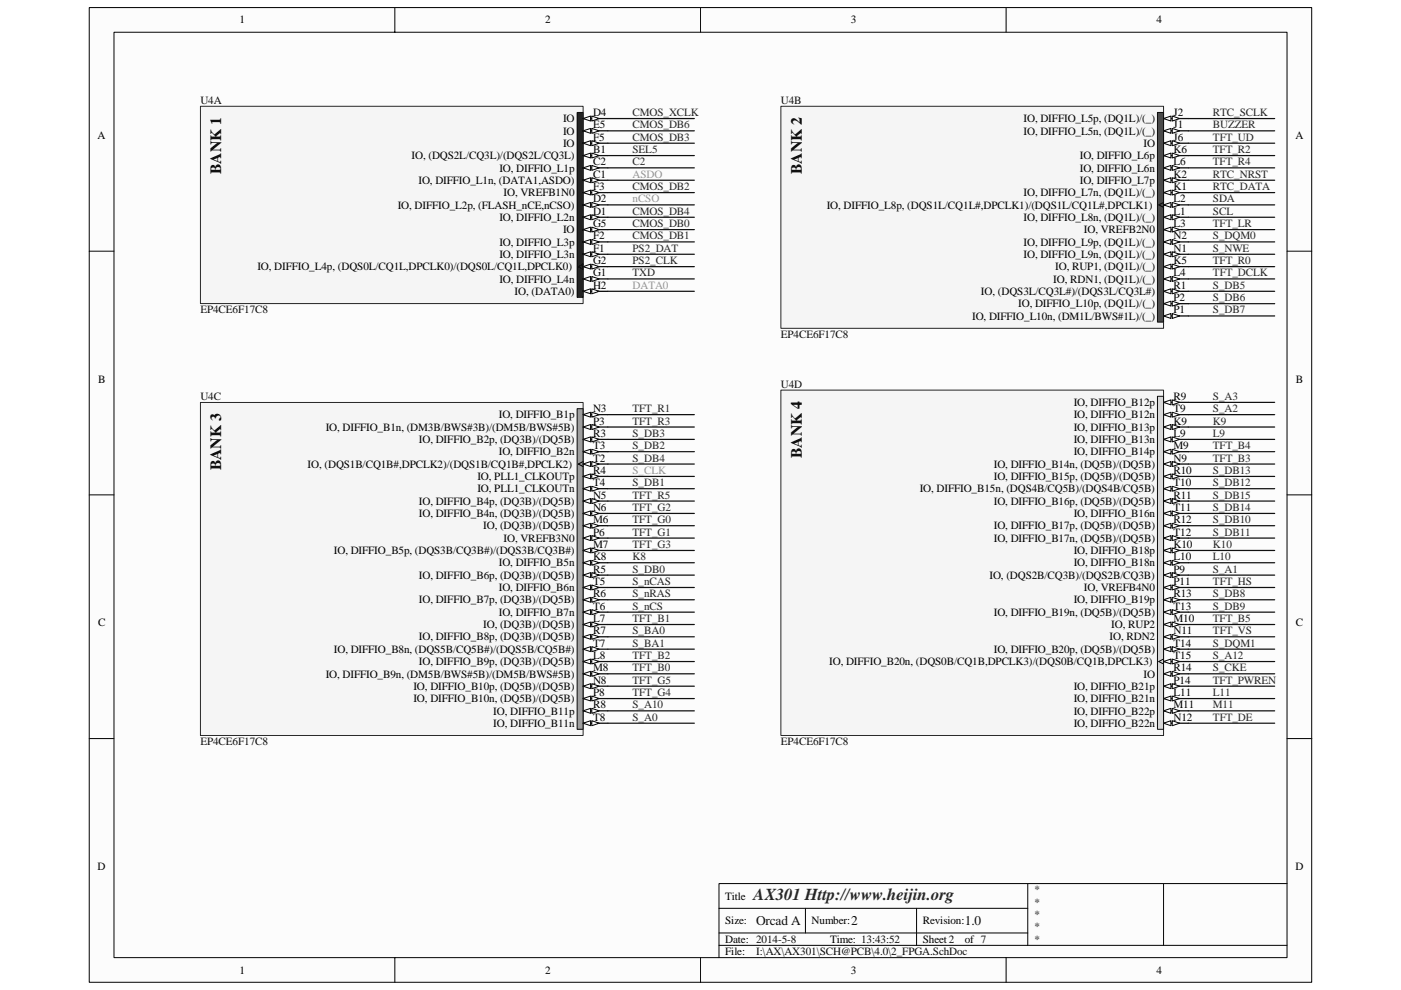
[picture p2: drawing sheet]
<svg xmlns="http://www.w3.org/2000/svg" width="297mm" height="210mm" viewBox="0 0 297 210" stroke-linecap="round" stroke-linejoin="round" font-family="sans-serif">
<path d="M18.9 1.6h259.2v206.7h-259.2z" fill="#fcfcfc"/>
<path d="M18.9 1.6h259.2v206.7h-259.2z" fill="none" stroke="#000" stroke-width=".21"/>
<path d="M24.2 6.9h248.7v196.2h-248.7z" fill="#fcfcfc"/>
<g fill="none" stroke="#000" stroke-width=".21">
<path d="M24.2 6.8h248.7v196.3h-248.7zM83.7 1.6v5.2M148.5 1.6v5.2M213.3 1.6v5.2M18.9 53.3h5.2M272.9 53.3h5.2M18.9 105h5.2M272.9 105h5.2M18.9 156.7h5.2M272.9 156.7h5.2M152.4 197.9h65.5M152.4 192.7h65.5"/>
<path d="M170.8 192.7v5.2M194.3 192.7v7.8M217.9 187.4v13.1M246.7 187.4h-94.3v15.7M272.9 187.4h-26.2v13.1M83.7 203.1v5.3M148.5 203.1v5.3M152.4 200.5h120.5M213.3 203.1v5.3"/>
</g>
<path d="M42.5 22.6h81.1v41.8h-81.1z" fill="#f5f5f5"/>
<path d="M42.5 22.5h81.1v41.9h-81.1z" fill="none" stroke="#262626" stroke-width=".21"/>
<path d="M122.4 23.9h1.2v39.2h-1.2z" fill="#262626"/>
<path d="M122.4 23.9h1.2v39.2h-1.2z" fill="none" stroke="#0e0e0e" stroke-width=".21"/>
<path d="M123.6 25.1h5.3" fill="none" stroke="#000" stroke-width=".26"/>
<g fill="#fcfcfc" stroke="#000" stroke-width=".21">
<path d="M123.6 25.1l1.6-.5v1.1z"/>
<path d="M125.5 24.6l1.5 .5-1.5 .6z"/>
</g>
<path d="M123.6 27.7h5.3" fill="none" stroke="#000" stroke-width=".26"/>
<g fill="#fcfcfc" stroke="#000" stroke-width=".21">
<path d="M123.6 27.7l1.6-.5v1.1z"/>
<path d="M125.5 27.2l1.5 .5-1.5 .6z"/>
</g>
<path d="M123.6 30.4h5.3" fill="none" stroke="#000" stroke-width=".26"/>
<g fill="#fcfcfc" stroke="#000" stroke-width=".21">
<path d="M123.6 30.4l1.6-.6v1.1z"/>
<path d="M125.5 29.8l1.5 .6-1.5 .5z"/>
</g>
<path d="M123.6 33h5.3" fill="none" stroke="#000" stroke-width=".26"/>
<g fill="#fcfcfc" stroke="#000" stroke-width=".21">
<path d="M123.6 33l1.6-.5v1z"/>
<path d="M125.5 32.5l1.5 .5-1.5 .5z"/>
</g>
<path d="M123.6 35.6h5.3" fill="none" stroke="#000" stroke-width=".26"/>
<g fill="#fcfcfc" stroke="#000" stroke-width=".21">
<path d="M123.6 35.6l1.6-.5v1z"/>
<path d="M125.5 35.1l1.5 .5-1.5 .5z"/>
</g>
<path d="M123.6 38.2h5.3" fill="none" stroke="#000" stroke-width=".26"/>
<g fill="#fcfcfc" stroke="#000" stroke-width=".21">
<path d="M123.6 38.2l1.6-.5v1.1z"/>
<path d="M125.5 37.7l1.5 .5-1.5 .6z"/>
</g>
<path d="M123.6 40.9h5.3" fill="none" stroke="#000" stroke-width=".26"/>
<g fill="#fcfcfc" stroke="#000" stroke-width=".21">
<path d="M123.6 40.9l1.6-.6v1.1z"/>
<path d="M125.5 40.3l1.5 .6-1.5 .5z"/>
</g>
<path d="M123.6 43.5h5.3" fill="none" stroke="#000" stroke-width=".26"/>
<g fill="#fcfcfc" stroke="#000" stroke-width=".21">
<path d="M123.6 43.5l1.6-.6v1.1z"/>
<path d="M125.5 42.9l1.5 .6-1.5 .5z"/>
</g>
<path d="M123.6 46.1h5.3" fill="none" stroke="#000" stroke-width=".26"/>
<g fill="#fcfcfc" stroke="#000" stroke-width=".21">
<path d="M123.6 46.1l1.6-.5v1z"/>
<path d="M125.5 45.6l1.5 .5-1.5 .5z"/>
</g>
<path d="M123.6 48.7h5.3" fill="none" stroke="#000" stroke-width=".26"/>
<g fill="#fcfcfc" stroke="#000" stroke-width=".21">
<path d="M123.6 48.7l1.6-.5v1z"/>
<path d="M125.5 48.2l1.5 .5-1.5 .5z"/>
</g>
<path d="M123.6 51.3h5.3" fill="none" stroke="#000" stroke-width=".26"/>
<g fill="#fcfcfc" stroke="#000" stroke-width=".21">
<path d="M123.6 51.3l1.6-.5v1z"/>
<path d="M125.5 50.8l1.5 .5-1.5 .5z"/>
</g>
<path d="M123.6 53.9h5.3" fill="none" stroke="#000" stroke-width=".26"/>
<g fill="#fcfcfc" stroke="#000" stroke-width=".21">
<path d="M123.6 53.9l1.6-.5v1.1z"/>
<path d="M125.5 53.4l1.5 .5-1.5 .6z"/>
</g>
<path d="M123.6 56.6h5.3" fill="none" stroke="#000" stroke-width=".26"/>
<path d="M123.6 56l-1 .6 1 .5" fill="none" stroke="#000" stroke-width=".21"/>
<g fill="#fcfcfc" stroke="#000" stroke-width=".21">
<path d="M123.6 56.6l1.6-.6v1.1z"/>
<path d="M125.5 56l1.5 .6-1.5 .5z"/>
</g>
<path d="M123.6 59.2h5.3" fill="none" stroke="#000" stroke-width=".26"/>
<g fill="#fcfcfc" stroke="#000" stroke-width=".21">
<path d="M123.6 59.2l1.6-.5v1z"/>
<path d="M125.5 58.7l1.5 .5-1.5 .5z"/>
</g>
<path d="M123.6 61.8h5.3" fill="none" stroke="#000" stroke-width=".26"/>
<g fill="#fcfcfc" stroke="#000" stroke-width=".21">
<path d="M123.6 61.8l1.6-.5v1z"/>
<path d="M125.5 61.3l1.5 .5-1.5 .5z"/>
</g>
<path d="M165.6 22.6h81.1v47h-81.1z" fill="#f5f5f5"/>
<path d="M165.6 22.5h81.1v47.1h-81.1z" fill="none" stroke="#262626" stroke-width=".21"/>
<path d="M245.4 23.9h1.3v44.4h-1.3z" fill="#4c4c4c"/>
<path d="M245.4 23.9h1.3v44.4h-1.3z" fill="none" stroke="#0e0e0e" stroke-width=".21"/>
<path d="M246.7 25.1h5.2" fill="none" stroke="#000" stroke-width=".26"/>
<g fill="#fcfcfc" stroke="#000" stroke-width=".21">
<path d="M246.7 25.1l1.6-.5v1.1z"/>
<path d="M248.5 24.6l1.6 .5-1.6 .6z"/>
</g>
<path d="M246.7 27.7h5.2" fill="none" stroke="#000" stroke-width=".26"/>
<g fill="#fcfcfc" stroke="#000" stroke-width=".21">
<path d="M246.7 27.7l1.6-.5v1.1z"/>
<path d="M248.5 27.2l1.6 .5-1.6 .6z"/>
</g>
<path d="M246.7 30.4h5.2" fill="none" stroke="#000" stroke-width=".26"/>
<g fill="#fcfcfc" stroke="#000" stroke-width=".21">
<path d="M246.7 30.4l1.6-.6v1.1z"/>
<path d="M248.5 29.8l1.6 .6-1.6 .5z"/>
</g>
<path d="M246.7 33h5.2" fill="none" stroke="#000" stroke-width=".26"/>
<g fill="#fcfcfc" stroke="#000" stroke-width=".21">
<path d="M246.7 33l1.6-.5v1z"/>
<path d="M248.5 32.5l1.6 .5-1.6 .5z"/>
</g>
<path d="M246.7 35.6h5.2" fill="none" stroke="#000" stroke-width=".26"/>
<g fill="#fcfcfc" stroke="#000" stroke-width=".21">
<path d="M246.7 35.6l1.6-.5v1z"/>
<path d="M248.5 35.1l1.6 .5-1.6 .5z"/>
</g>
<path d="M246.7 38.2h5.2" fill="none" stroke="#000" stroke-width=".26"/>
<g fill="#fcfcfc" stroke="#000" stroke-width=".21">
<path d="M246.7 38.2l1.6-.5v1.1z"/>
<path d="M248.5 37.7l1.6 .5-1.6 .6z"/>
</g>
<path d="M246.7 40.9h5.2" fill="none" stroke="#000" stroke-width=".26"/>
<g fill="#fcfcfc" stroke="#000" stroke-width=".21">
<path d="M246.7 40.9l1.6-.6v1.1z"/>
<path d="M248.5 40.3l1.6 .6-1.6 .5z"/>
</g>
<path d="M246.7 43.5h5.2" fill="none" stroke="#000" stroke-width=".26"/>
<path d="M246.7 42.9l-1 .6 1 .5" fill="none" stroke="#000" stroke-width=".21"/>
<g fill="#fcfcfc" stroke="#000" stroke-width=".21">
<path d="M246.7 43.5l1.6-.6v1.1z"/>
<path d="M248.5 42.9l1.6 .6-1.6 .5z"/>
</g>
<path d="M246.7 46.1h5.2" fill="none" stroke="#000" stroke-width=".26"/>
<g fill="#fcfcfc" stroke="#000" stroke-width=".21">
<path d="M246.7 46.1l1.6-.5v1z"/>
<path d="M248.5 45.6l1.6 .5-1.6 .5z"/>
</g>
<path d="M246.7 48.7h5.2" fill="none" stroke="#000" stroke-width=".26"/>
<g fill="#fcfcfc" stroke="#000" stroke-width=".21">
<path d="M246.7 48.7l1.6-.5v1z"/>
<path d="M248.5 48.2l1.6 .5-1.6 .5z"/>
</g>
<path d="M246.7 51.3h5.2" fill="none" stroke="#000" stroke-width=".26"/>
<g fill="#fcfcfc" stroke="#000" stroke-width=".21">
<path d="M246.7 51.3l1.6-.5v1z"/>
<path d="M248.5 50.8l1.6 .5-1.6 .5z"/>
</g>
<path d="M246.7 53.9h5.2" fill="none" stroke="#000" stroke-width=".26"/>
<g fill="#fcfcfc" stroke="#000" stroke-width=".21">
<path d="M246.7 53.9l1.6-.5v1.1z"/>
<path d="M248.5 53.4l1.6 .5-1.6 .6z"/>
</g>
<path d="M246.7 56.6h5.2" fill="none" stroke="#000" stroke-width=".26"/>
<g fill="#fcfcfc" stroke="#000" stroke-width=".21">
<path d="M246.7 56.6l1.6-.6v1.1z"/>
<path d="M248.5 56l1.6 .6-1.6 .5z"/>
</g>
<path d="M246.7 59.2h5.2" fill="none" stroke="#000" stroke-width=".26"/>
<g fill="#fcfcfc" stroke="#000" stroke-width=".21">
<path d="M246.7 59.2l1.6-.5v1z"/>
<path d="M248.5 58.7l1.6 .5-1.6 .5z"/>
</g>
<path d="M246.7 61.8h5.2" fill="none" stroke="#000" stroke-width=".26"/>
<g fill="#fcfcfc" stroke="#000" stroke-width=".21">
<path d="M246.7 61.8l1.6-.5v1z"/>
<path d="M248.5 61.3l1.6 .5-1.6 .5z"/>
</g>
<path d="M246.7 64.4h5.2" fill="none" stroke="#000" stroke-width=".26"/>
<g fill="#fcfcfc" stroke="#000" stroke-width=".21">
<path d="M246.7 64.4l1.6-.5v1z"/>
<path d="M248.5 63.9l1.6 .5-1.6 .5z"/>
</g>
<path d="M246.7 67h5.2" fill="none" stroke="#000" stroke-width=".26"/>
<g fill="#fcfcfc" stroke="#000" stroke-width=".21">
<path d="M246.7 67l1.6-.5v1z"/>
<path d="M248.5 66.5l1.6 .5-1.6 .5z"/>
</g>
<path d="M42.5 85.4h81.1v70.6h-81.1z" fill="#f5f5f5"/>
<path d="M42.5 85.4h81.1v70.6h-81.1z" fill="none" stroke="#262626" stroke-width=".21"/>
<path d="M122.4 86.7h1.2v68h-1.2z" fill="#9a9a9a"/>
<path d="M122.4 86.7h1.2v68h-1.2z" fill="none" stroke="#0e0e0e" stroke-width=".21"/>
<path d="M123.6 87.9h5.3" fill="none" stroke="#000" stroke-width=".26"/>
<g fill="#fcfcfc" stroke="#000" stroke-width=".21">
<path d="M123.6 87.9l1.6-.5v1.1z"/>
<path d="M125.5 87.4l1.5 .5-1.5 .6z"/>
</g>
<path d="M123.6 90.6h5.3" fill="none" stroke="#000" stroke-width=".26"/>
<g fill="#fcfcfc" stroke="#000" stroke-width=".21">
<path d="M123.6 90.6l1.6-.6v1.1z"/>
<path d="M125.5 90l1.5 .6-1.5 .5z"/>
</g>
<path d="M123.6 93.2h5.3" fill="none" stroke="#000" stroke-width=".26"/>
<g fill="#fcfcfc" stroke="#000" stroke-width=".21">
<path d="M123.6 93.2l1.6-.5v1z"/>
<path d="M125.5 92.7l1.5 .5-1.5 .5z"/>
</g>
<path d="M123.6 95.8h5.3" fill="none" stroke="#000" stroke-width=".26"/>
<g fill="#fcfcfc" stroke="#000" stroke-width=".21">
<path d="M123.6 95.8l1.6-.5v1z"/>
<path d="M125.5 95.3l1.5 .5-1.5 .5z"/>
</g>
<path d="M123.6 98.4h5.3" fill="none" stroke="#000" stroke-width=".26"/>
<path d="M123.6 97.9l-1 .5 1 .6" fill="none" stroke="#000" stroke-width=".21"/>
<g fill="#fcfcfc" stroke="#000" stroke-width=".21">
<path d="M123.6 98.4l1.6-.5v1.1z"/>
<path d="M125.5 97.9l1.5 .5-1.5 .6z"/>
</g>
<path d="M123.6 101h5.3" fill="none" stroke="#000" stroke-width=".26"/>
<g fill="#fcfcfc" stroke="#000" stroke-width=".21">
<path d="M123.6 101l1.6-.5v1.1z"/>
<path d="M125.5 100.5l1.5 .5-1.5 .6z"/>
</g>
<path d="M123.6 103.7h5.3" fill="none" stroke="#000" stroke-width=".26"/>
<g fill="#fcfcfc" stroke="#000" stroke-width=".21">
<path d="M123.6 103.7l1.6-.6v1.1z"/>
<path d="M125.5 103.1l1.5 .6-1.5 .5z"/>
</g>
<path d="M123.6 106.3h5.3" fill="none" stroke="#000" stroke-width=".26"/>
<g fill="#fcfcfc" stroke="#000" stroke-width=".21">
<path d="M123.6 106.3l1.6-.6v1.1z"/>
<path d="M125.5 105.7l1.5 .6-1.5 .5z"/>
</g>
<path d="M123.6 108.9h5.3" fill="none" stroke="#000" stroke-width=".26"/>
<g fill="#fcfcfc" stroke="#000" stroke-width=".21">
<path d="M123.6 108.9l1.6-.5v1z"/>
<path d="M125.5 108.4l1.5 .5-1.5 .5z"/>
</g>
<path d="M123.6 111.5h5.3" fill="none" stroke="#000" stroke-width=".26"/>
<g fill="#fcfcfc" stroke="#000" stroke-width=".21">
<path d="M123.6 111.5l1.6-.5v1z"/>
<path d="M125.5 111l1.5 .5-1.5 .5z"/>
</g>
<path d="M123.6 114.1h5.3" fill="none" stroke="#000" stroke-width=".26"/>
<g fill="#fcfcfc" stroke="#000" stroke-width=".21">
<path d="M123.6 114.1l1.6-.5v1.1z"/>
<path d="M125.5 113.6l1.5 .5-1.5 .6z"/>
</g>
<path d="M123.6 116.8h5.3" fill="none" stroke="#000" stroke-width=".26"/>
<g fill="#fcfcfc" stroke="#000" stroke-width=".21">
<path d="M123.6 116.8l1.6-.6v1.1z"/>
<path d="M125.5 116.2l1.5 .6-1.5 .5z"/>
</g>
<path d="M123.6 119.4h5.3" fill="none" stroke="#000" stroke-width=".26"/>
<g fill="#fcfcfc" stroke="#000" stroke-width=".21">
<path d="M123.6 119.4l1.6-.5v1z"/>
<path d="M125.5 118.9l1.5 .5-1.5 .5z"/>
</g>
<path d="M123.6 122h5.3" fill="none" stroke="#000" stroke-width=".26"/>
<g fill="#fcfcfc" stroke="#000" stroke-width=".21">
<path d="M123.6 122l1.6-.5v1z"/>
<path d="M125.5 121.5l1.5 .5-1.5 .5z"/>
</g>
<path d="M123.6 124.6h5.3" fill="none" stroke="#000" stroke-width=".26"/>
<g fill="#fcfcfc" stroke="#000" stroke-width=".21">
<path d="M123.6 124.6l1.6-.5v1z"/>
<path d="M125.5 124.1l1.5 .5-1.5 .5z"/>
</g>
<path d="M123.6 127.2h5.3" fill="none" stroke="#000" stroke-width=".26"/>
<g fill="#fcfcfc" stroke="#000" stroke-width=".21">
<path d="M123.6 127.2l1.6-.5v1z"/>
<path d="M125.5 126.7l1.5 .5-1.5 .5z"/>
</g>
<path d="M123.6 129.8h5.3" fill="none" stroke="#000" stroke-width=".26"/>
<g fill="#fcfcfc" stroke="#000" stroke-width=".21">
<path d="M123.6 129.8l1.6-.5v1.1z"/>
<path d="M125.5 129.3l1.5 .5-1.5 .6z"/>
</g>
<path d="M123.6 132.5h5.3" fill="none" stroke="#000" stroke-width=".26"/>
<g fill="#fcfcfc" stroke="#000" stroke-width=".21">
<path d="M123.6 132.5l1.6-.6v1.1z"/>
<path d="M125.5 131.9l1.5 .6-1.5 .5z"/>
</g>
<path d="M123.6 135.1h5.3" fill="none" stroke="#000" stroke-width=".26"/>
<g fill="#fcfcfc" stroke="#000" stroke-width=".21">
<path d="M123.6 135.1l1.6-.5v1z"/>
<path d="M125.5 134.6l1.5 .5-1.5 .5z"/>
</g>
<path d="M123.6 137.7h5.3" fill="none" stroke="#000" stroke-width=".26"/>
<g fill="#fcfcfc" stroke="#000" stroke-width=".21">
<path d="M123.6 137.7l1.6-.5v1z"/>
<path d="M125.5 137.2l1.5 .5-1.5 .5z"/>
</g>
<path d="M123.6 140.3h5.3" fill="none" stroke="#000" stroke-width=".26"/>
<g fill="#fcfcfc" stroke="#000" stroke-width=".21">
<path d="M123.6 140.3l1.6-.5v1z"/>
<path d="M125.5 139.8l1.5 .5-1.5 .5z"/>
</g>
<path d="M123.6 142.9h5.3" fill="none" stroke="#000" stroke-width=".26"/>
<g fill="#fcfcfc" stroke="#000" stroke-width=".21">
<path d="M123.6 142.9l1.6-.5v1z"/>
<path d="M125.5 142.4l1.5 .5-1.5 .5z"/>
</g>
<path d="M123.6 145.5h5.3" fill="none" stroke="#000" stroke-width=".26"/>
<g fill="#fcfcfc" stroke="#000" stroke-width=".21">
<path d="M123.6 145.5l1.6-.5v1.1z"/>
<path d="M125.5 145l1.5 .5-1.5 .6z"/>
</g>
<path d="M123.6 148.2h5.3" fill="none" stroke="#000" stroke-width=".26"/>
<g fill="#fcfcfc" stroke="#000" stroke-width=".21">
<path d="M123.6 148.2l1.6-.6v1.1z"/>
<path d="M125.5 147.6l1.5 .6-1.5 .5z"/>
</g>
<path d="M123.6 150.8h5.3" fill="none" stroke="#000" stroke-width=".26"/>
<g fill="#fcfcfc" stroke="#000" stroke-width=".21">
<path d="M123.6 150.8l1.6-.6v1.1z"/>
<path d="M125.5 150.2l1.5 .6-1.5 .5z"/>
</g>
<path d="M123.6 153.4h5.3" fill="none" stroke="#000" stroke-width=".26"/>
<g fill="#fcfcfc" stroke="#000" stroke-width=".21">
<path d="M123.6 153.4l1.6-.5v1z"/>
<path d="M125.5 152.9l1.5 .5-1.5 .5z"/>
</g>
<path d="M165.6 82.8h81.1v73.2h-81.1z" fill="#f5f5f5"/>
<path d="M165.6 82.7h81.1v73.3h-81.1z" fill="none" stroke="#262626" stroke-width=".21"/>
<path d="M245.4 84.1h1.3v70.6h-1.3z" fill="#d8d8d8"/>
<path d="M245.4 84.1h1.3v70.6h-1.3z" fill="none" stroke="#0e0e0e" stroke-width=".21"/>
<path d="M246.7 85.3h5.2" fill="none" stroke="#000" stroke-width=".26"/>
<g fill="#fcfcfc" stroke="#000" stroke-width=".21">
<path d="M246.7 85.3l1.6-.5v1.1z"/>
<path d="M248.5 84.8l1.6 .5-1.6 .6z"/>
</g>
<path d="M246.7 87.9h5.2" fill="none" stroke="#000" stroke-width=".26"/>
<g fill="#fcfcfc" stroke="#000" stroke-width=".21">
<path d="M246.7 87.9l1.6-.5v1.1z"/>
<path d="M248.5 87.4l1.6 .5-1.6 .6z"/>
</g>
<path d="M246.7 90.6h5.2" fill="none" stroke="#000" stroke-width=".26"/>
<g fill="#fcfcfc" stroke="#000" stroke-width=".21">
<path d="M246.7 90.6l1.6-.6v1.1z"/>
<path d="M248.5 90l1.6 .6-1.6 .5z"/>
</g>
<path d="M246.7 93.2h5.2" fill="none" stroke="#000" stroke-width=".26"/>
<g fill="#fcfcfc" stroke="#000" stroke-width=".21">
<path d="M246.7 93.2l1.6-.5v1z"/>
<path d="M248.5 92.7l1.6 .5-1.6 .5z"/>
</g>
<path d="M246.7 95.8h5.2" fill="none" stroke="#000" stroke-width=".26"/>
<g fill="#fcfcfc" stroke="#000" stroke-width=".21">
<path d="M246.7 95.8l1.6-.5v1z"/>
<path d="M248.5 95.3l1.6 .5-1.6 .5z"/>
</g>
<path d="M246.7 98.4h5.2" fill="none" stroke="#000" stroke-width=".26"/>
<g fill="#fcfcfc" stroke="#000" stroke-width=".21">
<path d="M246.7 98.4l1.6-.5v1.1z"/>
<path d="M248.5 97.9l1.6 .5-1.6 .6z"/>
</g>
<path d="M246.7 101h5.2" fill="none" stroke="#000" stroke-width=".26"/>
<g fill="#fcfcfc" stroke="#000" stroke-width=".21">
<path d="M246.7 101l1.6-.5v1.1z"/>
<path d="M248.5 100.5l1.6 .5-1.6 .6z"/>
</g>
<path d="M246.7 103.7h5.2" fill="none" stroke="#000" stroke-width=".26"/>
<g fill="#fcfcfc" stroke="#000" stroke-width=".21">
<path d="M246.7 103.7l1.6-.6v1.1z"/>
<path d="M248.5 103.1l1.6 .6-1.6 .5z"/>
</g>
<path d="M246.7 106.3h5.2" fill="none" stroke="#000" stroke-width=".26"/>
<g fill="#fcfcfc" stroke="#000" stroke-width=".21">
<path d="M246.7 106.3l1.6-.6v1.1z"/>
<path d="M248.5 105.7l1.6 .6-1.6 .5z"/>
</g>
<path d="M246.7 108.9h5.2" fill="none" stroke="#000" stroke-width=".26"/>
<g fill="#fcfcfc" stroke="#000" stroke-width=".21">
<path d="M246.7 108.9l1.6-.5v1z"/>
<path d="M248.5 108.4l1.6 .5-1.6 .5z"/>
</g>
<path d="M246.7 111.5h5.2" fill="none" stroke="#000" stroke-width=".26"/>
<g fill="#fcfcfc" stroke="#000" stroke-width=".21">
<path d="M246.7 111.5l1.6-.5v1z"/>
<path d="M248.5 111l1.6 .5-1.6 .5z"/>
</g>
<path d="M246.7 114.1h5.2" fill="none" stroke="#000" stroke-width=".26"/>
<g fill="#fcfcfc" stroke="#000" stroke-width=".21">
<path d="M246.7 114.1l1.6-.5v1.1z"/>
<path d="M248.5 113.6l1.6 .5-1.6 .6z"/>
</g>
<path d="M246.7 116.8h5.2" fill="none" stroke="#000" stroke-width=".26"/>
<g fill="#fcfcfc" stroke="#000" stroke-width=".21">
<path d="M246.7 116.8l1.6-.6v1.1z"/>
<path d="M248.5 116.2l1.6 .6-1.6 .5z"/>
</g>
<path d="M246.7 119.4h5.2" fill="none" stroke="#000" stroke-width=".26"/>
<g fill="#fcfcfc" stroke="#000" stroke-width=".21">
<path d="M246.7 119.4l1.6-.5v1z"/>
<path d="M248.5 118.9l1.6 .5-1.6 .5z"/>
</g>
<path d="M246.7 122h5.2" fill="none" stroke="#000" stroke-width=".26"/>
<g fill="#fcfcfc" stroke="#000" stroke-width=".21">
<path d="M246.7 122l1.6-.5v1z"/>
<path d="M248.5 121.5l1.6 .5-1.6 .5z"/>
</g>
<path d="M246.7 124.6h5.2" fill="none" stroke="#000" stroke-width=".26"/>
<g fill="#fcfcfc" stroke="#000" stroke-width=".21">
<path d="M246.7 124.6l1.6-.5v1z"/>
<path d="M248.5 124.1l1.6 .5-1.6 .5z"/>
</g>
<path d="M246.7 127.2h5.2" fill="none" stroke="#000" stroke-width=".26"/>
<g fill="#fcfcfc" stroke="#000" stroke-width=".21">
<path d="M246.7 127.2l1.6-.5v1z"/>
<path d="M248.5 126.7l1.6 .5-1.6 .5z"/>
</g>
<path d="M246.7 129.8h5.2" fill="none" stroke="#000" stroke-width=".26"/>
<g fill="#fcfcfc" stroke="#000" stroke-width=".21">
<path d="M246.7 129.8l1.6-.5v1.1z"/>
<path d="M248.5 129.3l1.6 .5-1.6 .6z"/>
</g>
<path d="M246.7 132.5h5.2" fill="none" stroke="#000" stroke-width=".26"/>
<g fill="#fcfcfc" stroke="#000" stroke-width=".21">
<path d="M246.7 132.5l1.6-.6v1.1z"/>
<path d="M248.5 131.9l1.6 .6-1.6 .5z"/>
</g>
<path d="M246.7 135.1h5.2" fill="none" stroke="#000" stroke-width=".26"/>
<g fill="#fcfcfc" stroke="#000" stroke-width=".21">
<path d="M246.7 135.1l1.6-.5v1z"/>
<path d="M248.5 134.6l1.6 .5-1.6 .5z"/>
</g>
<path d="M246.7 137.7h5.2" fill="none" stroke="#000" stroke-width=".26"/>
<g fill="#fcfcfc" stroke="#000" stroke-width=".21">
<path d="M246.7 137.7l1.6-.5v1z"/>
<path d="M248.5 137.2l1.6 .5-1.6 .5z"/>
</g>
<path d="M246.7 140.3h5.2" fill="none" stroke="#000" stroke-width=".26"/>
<path d="M246.7 139.8l-1 .5 1 .5" fill="none" stroke="#000" stroke-width=".21"/>
<g fill="#fcfcfc" stroke="#000" stroke-width=".21">
<path d="M246.7 140.3l1.6-.5v1z"/>
<path d="M248.5 139.8l1.6 .5-1.6 .5z"/>
</g>
<path d="M246.7 142.9h5.2" fill="none" stroke="#000" stroke-width=".26"/>
<g fill="#fcfcfc" stroke="#000" stroke-width=".21">
<path d="M246.7 142.9l1.6-.5v1z"/>
<path d="M248.5 142.4l1.6 .5-1.6 .5z"/>
</g>
<path d="M246.7 145.5h5.2" fill="none" stroke="#000" stroke-width=".26"/>
<g fill="#fcfcfc" stroke="#000" stroke-width=".21">
<path d="M246.7 145.5l1.6-.5v1.1z"/>
<path d="M248.5 145l1.6 .5-1.6 .6z"/>
</g>
<path d="M246.7 148.2h5.2" fill="none" stroke="#000" stroke-width=".26"/>
<g fill="#fcfcfc" stroke="#000" stroke-width=".21">
<path d="M246.7 148.2l1.6-.6v1.1z"/>
<path d="M248.5 147.6l1.6 .6-1.6 .5z"/>
</g>
<path d="M246.7 150.8h5.2" fill="none" stroke="#000" stroke-width=".26"/>
<g fill="#fcfcfc" stroke="#000" stroke-width=".21">
<path d="M246.7 150.8l1.6-.6v1.1z"/>
<path d="M248.5 150.2l1.6 .6-1.6 .5z"/>
</g>
<path d="M246.7 153.4h5.2" fill="none" stroke="#000" stroke-width=".26"/>
<g fill="#fcfcfc" stroke="#000" stroke-width=".21">
<path d="M246.7 153.4l1.6-.5v1z"/>
<path d="M248.5 152.9l1.6 .5-1.6 .5z"/>
</g>
<g fill="none" stroke="#0e0e0e" stroke-width=".26">
<path d="M128.9 38.2h18.3M128.9 25.1h18.3M128.9 27.7h18.3M128.9 30.4h18.3M128.9 33h18.3M128.9 35.6h18.3M251.9 38.2h18.4M251.9 25.1h18.4M251.9 27.7h18.4M251.9 30.4h18.4M251.9 33h18.4M251.9 35.6h18.4"/>
<path d="M128.9 43.5h18.3M128.9 40.9h18.3M128.9 46.1h18.3M128.9 48.7h18.3M128.9 51.3h18.3M128.9 53.9h18.3M128.9 56.6h18.3M128.9 59.2h18.3M251.9 43.5h18.4M251.9 40.9h18.4M251.9 46.1h18.4M251.9 48.7h18.4"/>
<path d="M251.9 51.3h18.4M251.9 53.9h18.4M251.9 56.6h18.4M251.9 59.2h18.4M128.9 61.8h18.3M251.9 61.8h18.4M251.9 64.4h18.4M251.9 67h18.4M128.9 87.9h18.3M128.9 90.6h18.3M128.9 93.2h18.3M128.9 95.8h18.3"/>
<path d="M128.9 98.4h18.3M251.9 87.9h18.4M251.9 90.6h18.4M251.9 93.2h18.4M251.9 95.8h18.4M251.9 98.4h18.4M251.9 85.3h18.4M128.9 101h18.3M128.9 103.7h18.3M128.9 106.3h18.3M128.9 108.9h18.3M128.9 111.5h18.3"/>
<path d="M128.9 114.1h18.3M128.9 116.8h18.3M128.9 119.4h18.3M251.9 101h18.4M251.9 103.7h18.4M251.9 106.3h18.4M251.9 108.9h18.4M251.9 111.5h18.4M251.9 114.1h18.4M251.9 116.8h18.4M251.9 119.4h18.4M128.9 122h18.3"/>
<path d="M128.9 124.6h18.3M128.9 127.2h18.3M128.9 129.8h18.3M128.9 132.5h18.3M128.9 135.1h18.3M128.9 137.7h18.3M251.9 122h18.4M251.9 124.6h18.4M251.9 127.2h18.4M251.9 129.8h18.4M251.9 132.5h18.4M251.9 135.1h18.4"/>
<path d="M251.9 137.7h18.4M128.9 140.3h18.3M128.9 142.9h18.3M128.9 145.5h18.3M128.9 148.2h18.3M128.9 150.8h18.3M128.9 153.4h18.3M251.9 140.3h18.4M251.9 142.9h18.4M251.9 145.5h18.4M251.9 148.2h18.4M251.9 150.8h18.4"/>
<path d="M251.9 153.4h18.4"/>
</g>
<text font-size="3.5" fill="#262626" x="159.8" y="190.8">AX301 Http://www.heijin.org</text>
<g font-size="3.3">
<text x="46.9" y="36.9" transform="rotate(-90 46.9 36.9)">BANK 1</text>
<text x="170" y="36.9" transform="rotate(-90 170 36.9)">BANK 2</text>
<text x="46.9" y="99.7" transform="rotate(-90 46.9 99.7)">BANK 3</text>
<text x="170" y="97.1" transform="rotate(-90 170 97.1)">BANK 4</text>
</g>
<g font-size="2.8" fill="#0e0e0e">
<text x="160.3" y="196.2">Orcad A</text>
<text x="180.5" y="196.2">2</text>
<text x="204.6" y="196.2">1.0</text>
</g>
<g font-size="2.4">
<text x="50.8" y="5">1</text>
<text x="115.6" y="5">2</text>
<text x="180.4" y="5">3</text>
<text x="245.2" y="5">4</text>
<text x="20.7" y="29.5">A</text>
<text x="119.4" y="25.9">IO</text>
<text x="119.4" y="28.5">IO</text>
<text x="125.7" y="24.6">D4</text>
<text x="125.7" y="27.2">E5</text>
<text x="125.7" y="29.8">F5</text>
<text x="217" y="25.9">IO, DIFFIO_L5p, (DQ1L)/(_)</text>
<text x="217" y="28.5">IO, DIFFIO_L5n, (DQ1L)/(_)</text>
<text x="248.8" y="24.6">J2</text>
<text x="248.8" y="27.2">J1</text>
<text x="248.8" y="29.8">J6</text>
<text x="274.7" y="29.5">A</text>
<text x="87.3" y="33.8">IO, (DQS2L/CQ3L)/(DQS2L/CQ3L)</text>
<text x="119.4" y="31.2">IO</text>
<text x="125.7" y="32.5">B1</text>
<text x="125.7" y="35.1">C2</text>
<text x="228.9" y="33.8">IO, DIFFIO_L6p</text>
<text x="242.4" y="31.2">IO</text>
<text x="248.8" y="32.5">K6</text>
<text x="248.8" y="35.1">L6</text>
<text x="88.7" y="39">IO, DIFFIO_L1n, (DATA1,ASDO)</text>
<text x="105.9" y="36.4">IO, DIFFIO_L1p</text>
<text x="106.8" y="41.6">IO, VREFB1N0</text>
<text x="125.7" y="40.3">F3</text>
<text x="125.7" y="37.7">C1</text>
<text x="217" y="41.6">IO, DIFFIO_L7n, (DQ1L)/(_)</text>
<text x="228.9" y="36.4">IO, DIFFIO_L6n</text>
<text x="228.9" y="39">IO, DIFFIO_L7p</text>
<text x="248.8" y="37.7">K2</text>
<text x="248.8" y="40.3">K1</text>
<text x="84.3" y="44.2">IO, DIFFIO_L2p, (FLASH_nCE,nCSO)</text>
<text x="105.9" y="46.9">IO, DIFFIO_L2n</text>
<text x="125.7" y="42.9">D2</text>
<text x="125.7" y="45.6">D1</text>
<text x="175.3" y="44.2">IO, DIFFIO_L8p, (DQS1L/CQ1L#,DPCLK1)/(DQS1L/CQ1L#,DPCLK1)</text>
<text x="217" y="46.9">IO, DIFFIO_L8n, (DQ1L)/(_)</text>
<text x="248.8" y="42.9">L2</text>
<text x="248.8" y="45.6">L1</text>
<text x="105.9" y="52.1">IO, DIFFIO_L3p</text>
<text x="119.4" y="49.5">IO</text>
<text x="125.7" y="50.8">F2</text>
<text x="125.7" y="53.4">F1</text>
<text x="125.7" y="48.2">G5</text>
<text x="217" y="52.1">IO, DIFFIO_L9p, (DQ1L)/(_)</text>
<text x="229.8" y="49.5">IO, VREFB2N0</text>
<text x="248.8" y="48.2">L3</text>
<text x="248.8" y="50.8">N2</text>
<text x="248.8" y="53.4">N1</text>
<text x="54.6" y="57.3">IO, DIFFIO_L4p, (DQS0L/CQ1L,DPCLK0)/(DQS0L/CQ1L,DPCLK0)</text>
<text x="105.9" y="54.7">IO, DIFFIO_L3n</text>
<text x="105.9" y="59.9">IO, DIFFIO_L4n</text>
<text x="125.7" y="56">G2</text>
<text x="125.7" y="58.6">G1</text>
<text x="217" y="54.7">IO, DIFFIO_L9n, (DQ1L)/(_)</text>
<text x="223.3" y="59.9">IO, RDN1, (DQ1L)/(_)</text>
<text x="223.7" y="57.3">IO, RUP1, (DQ1L)/(_)</text>
<text x="248.8" y="56">K5</text>
<text x="248.8" y="58.6">L4</text>
<text x="109.1" y="62.6">IO, (DATA0)</text>
<text x="125.7" y="61.3">H2</text>
<text x="208" y="62.6">IO, (DQS3L/CQ3L#)/(DQS3L/CQ3L#)</text>
<text x="215.9" y="65.2">IO, DIFFIO_L10p, (DQ1L)/(_)</text>
<text x="248.8" y="61.3">R1</text>
<text x="248.8" y="63.9">P2</text>
<text x="206.1" y="67.8">IO, DIFFIO_L10n, (DM1L/BWS#1L)/(_)</text>
<text x="248.8" y="66.5">P1</text>
<text x="20.8" y="81.2">B</text>
<text x="274.8" y="81.2">B</text>
<text x="105.7" y="88.7">IO, DIFFIO_B1p</text>
<text x="125.7" y="87.4">N3</text>
<text x="227.6" y="86.1">IO, DIFFIO_B12p</text>
<text x="227.6" y="88.7">IO, DIFFIO_B12n</text>
<text x="248.8" y="84.8">R9</text>
<text x="248.8" y="87.4">T9</text>
<text x="69.1" y="91.4">IO, DIFFIO_B1n, (DM3B/BWS#3B)/(DM5B/BWS#5B)</text>
<text x="88.8" y="94">IO, DIFFIO_B2p, (DQ3B)/(DQ5B)</text>
<text x="125.7" y="90">P3</text>
<text x="125.7" y="95.3">T3</text>
<text x="125.7" y="92.7">R3</text>
<text x="227.6" y="91.4">IO, DIFFIO_B13p</text>
<text x="227.6" y="94">IO, DIFFIO_B13n</text>
<text x="248.8" y="90">K9</text>
<text x="248.8" y="92.7">L9</text>
<text x="248.8" y="95.3">M9</text>
<text x="65.2" y="99.2">IO, (DQS1B/CQ1B#,DPCLK2)/(DQS1B/CQ1B#,DPCLK2)</text>
<text x="101.2" y="101.8">IO, PLL1_CLKOUTp</text>
<text x="105.7" y="96.6">IO, DIFFIO_B2n</text>
<text x="125.7" y="97.9">T2</text>
<text x="125.7" y="100.5">R4</text>
<text x="210.7" y="99.2">IO, DIFFIO_B14n, (DQ5B)/(DQ5B)</text>
<text x="210.7" y="101.8">IO, DIFFIO_B15p, (DQ5B)/(DQ5B)</text>
<text x="227.6" y="96.6">IO, DIFFIO_B14p</text>
<text x="248.8" y="97.9">N9</text>
<text x="248.8" y="100.5">R10</text>
<text x="88.8" y="107.1">IO, DIFFIO_B4p, (DQ3B)/(DQ5B)</text>
<text x="101.2" y="104.4">IO, PLL1_CLKOUTn</text>
<text x="125.7" y="105.7">N5</text>
<text x="125.7" y="103.1">T4</text>
<text x="195" y="104.4">IO, DIFFIO_B15n, (DQS4B/CQ5B)/(DQS4B/CQ5B)</text>
<text x="210.7" y="107.1">IO, DIFFIO_B16p, (DQ5B)/(DQ5B)</text>
<text x="248.8" y="105.7">R11</text>
<text x="248.8" y="103.1">T10</text>
<text x="88.8" y="109.7">IO, DIFFIO_B4n, (DQ3B)/(DQ5B)</text>
<text x="102.4" y="112.3">IO, (DQ3B)/(DQ5B)</text>
<text x="125.7" y="108.4">N6</text>
<text x="125.7" y="113.6">P6</text>
<text x="125.7" y="111">M6</text>
<text x="210.7" y="112.3">IO, DIFFIO_B17p, (DQ5B)/(DQ5B)</text>
<text x="227.6" y="109.7">IO, DIFFIO_B16n</text>
<text x="248.8" y="111">R12</text>
<text x="248.8" y="113.6">T12</text>
<text x="248.8" y="108.4">T11</text>
<text x="70.8" y="117.5">IO, DIFFIO_B5p, (DQS3B/CQ3B#)/(DQS3B/CQ3B#)</text>
<text x="106.8" y="114.9">IO, VREFB3N0</text>
<text x="125.7" y="116.2">M7</text>
<text x="125.7" y="118.8">K8</text>
<text x="210.7" y="114.9">IO, DIFFIO_B17n, (DQ5B)/(DQ5B)</text>
<text x="227.6" y="117.5">IO, DIFFIO_B18p</text>
<text x="248.8" y="116.2">K10</text>
<text x="248.8" y="118.8">L10</text>
<text x="88.8" y="122.8">IO, DIFFIO_B6p, (DQ3B)/(DQ5B)</text>
<text x="105.7" y="120.1">IO, DIFFIO_B5n</text>
<text x="105.7" y="125.4">IO, DIFFIO_B6n</text>
<text x="125.7" y="124.1">T5</text>
<text x="125.7" y="121.5">R5</text>
<text x="209.8" y="122.8">IO, (DQS2B/CQ3B)/(DQS2B/CQ3B)</text>
<text x="227.6" y="120.1">IO, DIFFIO_B18n</text>
<text x="229.8" y="125.4">IO, VREFB4N0</text>
<text x="248.8" y="121.5">P9</text>
<text x="248.8" y="124.1">P11</text>
<text x="88.8" y="128">IO, DIFFIO_B7p, (DQ3B)/(DQ5B)</text>
<text x="105.7" y="130.6">IO, DIFFIO_B7n</text>
<text x="125.7" y="129.3">T6</text>
<text x="125.7" y="126.7">R6</text>
<text x="125.7" y="131.9">L7</text>
<text x="210.7" y="130.6">IO, DIFFIO_B19n, (DQ5B)/(DQ5B)</text>
<text x="227.6" y="128">IO, DIFFIO_B19p</text>
<text x="248.8" y="129.3">T13</text>
<text x="248.8" y="126.7">R13</text>
<text x="248.8" y="131.9">M10</text>
<text x="20.8" y="132.9">C</text>
<text x="88.8" y="135.8">IO, DIFFIO_B8p, (DQ3B)/(DQ5B)</text>
<text x="102.4" y="133.2">IO, (DQ3B)/(DQ5B)</text>
<text x="125.7" y="137.2">T7</text>
<text x="125.7" y="134.5">R7</text>
<text x="235.2" y="135.8">IO, RDN2</text>
<text x="235.6" y="133.2">IO, RUP2</text>
<text x="248.8" y="137.2">T14</text>
<text x="248.8" y="134.5">N11</text>
<text x="274.8" y="132.9">C</text>
<text x="69.1" y="143.7">IO, DIFFIO_B9n, (DM5B/BWS#5B)/(DM5B/BWS#5B)</text>
<text x="70.8" y="138.5">IO, DIFFIO_B8n, (DQS5B/CQ5B#)/(DQS5B/CQ5B#)</text>
<text x="88.8" y="141.1">IO, DIFFIO_B9p, (DQ3B)/(DQ5B)</text>
<text x="125.7" y="142.4">M8</text>
<text x="125.7" y="139.8">L8</text>
<text x="175.8" y="141.1">IO, DIFFIO_B20n, (DQS0B/CQ1B,DPCLK3)/(DQS0B/CQ1B,DPCLK3)</text>
<text x="210.7" y="138.5">IO, DIFFIO_B20p, (DQ5B)/(DQ5B)</text>
<text x="242.4" y="143.7">IO</text>
<text x="248.8" y="139.8">T15</text>
<text x="248.8" y="142.4">R14</text>
<text x="87.6" y="146.3">IO, DIFFIO_B10p, (DQ5B)/(DQ5B)</text>
<text x="87.6" y="148.9">IO, DIFFIO_B10n, (DQ5B)/(DQ5B)</text>
<text x="125.7" y="145">N8</text>
<text x="125.7" y="147.6">P8</text>
<text x="227.6" y="146.3">IO, DIFFIO_B21p</text>
<text x="227.6" y="148.9">IO, DIFFIO_B21n</text>
<text x="248.8" y="145">P14</text>
<text x="248.8" y="147.6">L11</text>
<text x="104.6" y="151.6">IO, DIFFIO_B11p</text>
<text x="104.6" y="154.2">IO, DIFFIO_B11n</text>
<text x="125.7" y="150.2">R8</text>
<text x="125.7" y="152.9">T8</text>
<text x="227.6" y="151.6">IO, DIFFIO_B22p</text>
<text x="227.6" y="154.2">IO, DIFFIO_B22n</text>
<text x="248.8" y="150.2">M11</text>
<text x="248.8" y="152.9">N12</text>
<text x="20.7" y="184.6">D</text>
<text x="274.7" y="184.6">D</text>
<text x="153.8" y="190.8">Title</text>
<text x="153.8" y="196">Size:</text>
<text x="172.1" y="196">Number:</text>
<text x="195.7" y="196">Revision:</text>
<text x="153.8" y="200">Date: 2014-5-8</text>
<text x="153.8" y="202.6">File:</text>
<text x="176" y="200">Time: 13:43:52</text>
<text x="195.7" y="200">Sheet2</text>
<text x="204.6" y="200">of 7</text>
<text x="50.8" y="206.5">1</text>
<text x="115.6" y="206.5">2</text>
<text x="180.4" y="206.5">3</text>
<text x="245.2" y="206.5">4</text>
</g>
<g font-size="2.4" fill="#0e0e0e">
<text x="42.5" y="22">U4A</text>
<text x="165.5" y="22">U4B</text>
<text x="42.5" y="66.5">EP4CE6F17C8</text>
<text x="165.5" y="71.7">EP4CE6F17C8</text>
<text x="165.5" y="82.2">U4D</text>
<text x="42.5" y="84.8">U4C</text>
<text x="42.5" y="158.1">EP4CE6F17C8</text>
<text x="165.5" y="158.1">EP4CE6F17C8</text>
<text x="219.2" y="189.5">*</text>
<text x="219.2" y="192.1">*</text>
<text x="219.2" y="194.7">*</text>
<text x="219.2" y="197.4">*</text>
<text x="160.3" y="202.6">I:\AX\AX301\SCH@PCB\4.0\2_FPGA.SchDoc</text>
<text x="219.2" y="200">*</text>
</g>
<g font-size="2.4" fill="#262626">
<text x="134.1" y="24.6">CMOS_XCLK</text>
<text x="134.1" y="27.2">CMOS_DB6</text>
<text x="134.1" y="29.8">CMOS_DB3</text>
<text x="257.2" y="29.8">TFT_UD</text>
<text x="257.2" y="24.6">RTC_SCLK</text>
<text x="257.2" y="27.2">BUZZER</text>
<text x="134.1" y="32.5">SEL5</text>
<text x="134.1" y="35.1">C2</text>
<text x="257.2" y="32.5">TFT_R2</text>
<text x="257.2" y="35.1">TFT_R4</text>
<text x="134.1" y="40.3">CMOS_DB2</text>
<text x="257.2" y="40.3">RTC_DATA</text>
<text x="257.2" y="37.7">RTC_NRST</text>
<text x="134.1" y="45.5">CMOS_DB4</text>
<text x="257.2" y="42.9">SDA</text>
<text x="257.2" y="45.5">SCL</text>
<text x="134.1" y="53.4">PS2_DAT</text>
<text x="134.1" y="48.2">CMOS_DB0</text>
<text x="134.1" y="50.8">CMOS_DB1</text>
<text x="257.2" y="50.8">S_DQM0</text>
<text x="257.2" y="53.4">S_NWE</text>
<text x="257.2" y="48.2">TFT_LR</text>
<text x="134.1" y="58.6">TXD</text>
<text x="134.1" y="56">PS2_CLK</text>
<text x="257.2" y="58.6">TFT_DCLK</text>
<text x="257.2" y="56">TFT_R0</text>
<text x="257.2" y="61.3">S_DB5</text>
<text x="257.2" y="63.9">S_DB6</text>
<text x="257.2" y="66.5">S_DB7</text>
<text x="134.1" y="87.4">TFT_R1</text>
<text x="257.2" y="87.4">S_A2</text>
<text x="257.2" y="84.8">S_A3</text>
<text x="134.1" y="95.3">S_DB2</text>
<text x="134.1" y="92.7">S_DB3</text>
<text x="134.1" y="90">TFT_R3</text>
<text x="257.2" y="95.3">TFT_B4</text>
<text x="257.2" y="90">K9</text>
<text x="257.2" y="92.7">L9</text>
<text x="134.1" y="97.9">S_DB4</text>
<text x="257.2" y="100.5">S_DB13</text>
<text x="257.2" y="97.9">TFT_B3</text>
<text x="134.1" y="103.1">S_DB1</text>
<text x="134.1" y="105.7">TFT_R5</text>
<text x="257.2" y="103.1">S_DB12</text>
<text x="257.2" y="105.7">S_DB15</text>
<text x="134.1" y="111">TFT_G0</text>
<text x="134.1" y="113.6">TFT_G1</text>
<text x="134.1" y="108.4">TFT_G2</text>
<text x="257.2" y="111">S_DB10</text>
<text x="257.2" y="113.6">S_DB11</text>
<text x="257.2" y="108.4">S_DB14</text>
<text x="134.1" y="116.2">TFT_G3</text>
<text x="134.1" y="118.8">K8</text>
<text x="257.2" y="118.8">L10</text>
<text x="257.2" y="116.2">K10</text>
<text x="134.1" y="124.1">S_nCAS</text>
<text x="134.1" y="121.5">S_DB0</text>
<text x="257.2" y="121.5">S_A1</text>
<text x="257.2" y="124.1">TFT_HS</text>
<text x="134.1" y="129.3">S_nCS</text>
<text x="134.1" y="126.7">S_nRAS</text>
<text x="134.1" y="131.9">TFT_B1</text>
<text x="257.2" y="126.7">S_DB8</text>
<text x="257.2" y="129.3">S_DB9</text>
<text x="257.2" y="131.9">TFT_B5</text>
<text x="134.1" y="134.5">S_BA0</text>
<text x="134.1" y="137.2">S_BA1</text>
<text x="257.2" y="137.2">S_DQM1</text>
<text x="257.2" y="134.5">TFT_VS</text>
<text x="134.1" y="142.4">TFT_B0</text>
<text x="134.1" y="139.8">TFT_B2</text>
<text x="257.2" y="139.8">S_A12</text>
<text x="257.2" y="142.4">S_CKE</text>
<text x="134.1" y="147.6">TFT_G4</text>
<text x="134.1" y="145">TFT_G5</text>
<text x="257.2" y="145">TFT_PWREN</text>
<text x="257.2" y="147.6">L11</text>
<text x="134.1" y="152.9">S_A0</text>
<text x="134.1" y="150.2">S_A10</text>
<text x="257.2" y="152.9">TFT_DE</text>
<text x="257.2" y="150.2">M11</text>
</g>
<g font-size="2.4" fill="#969696">
<text x="134.1" y="37.7">ASDO</text>
<text x="134.1" y="42.9">nCSO</text>
<text x="134.1" y="61.3">DATA0</text>
<text x="134.1" y="100.5">S_CLK</text>
</g>
</svg>
